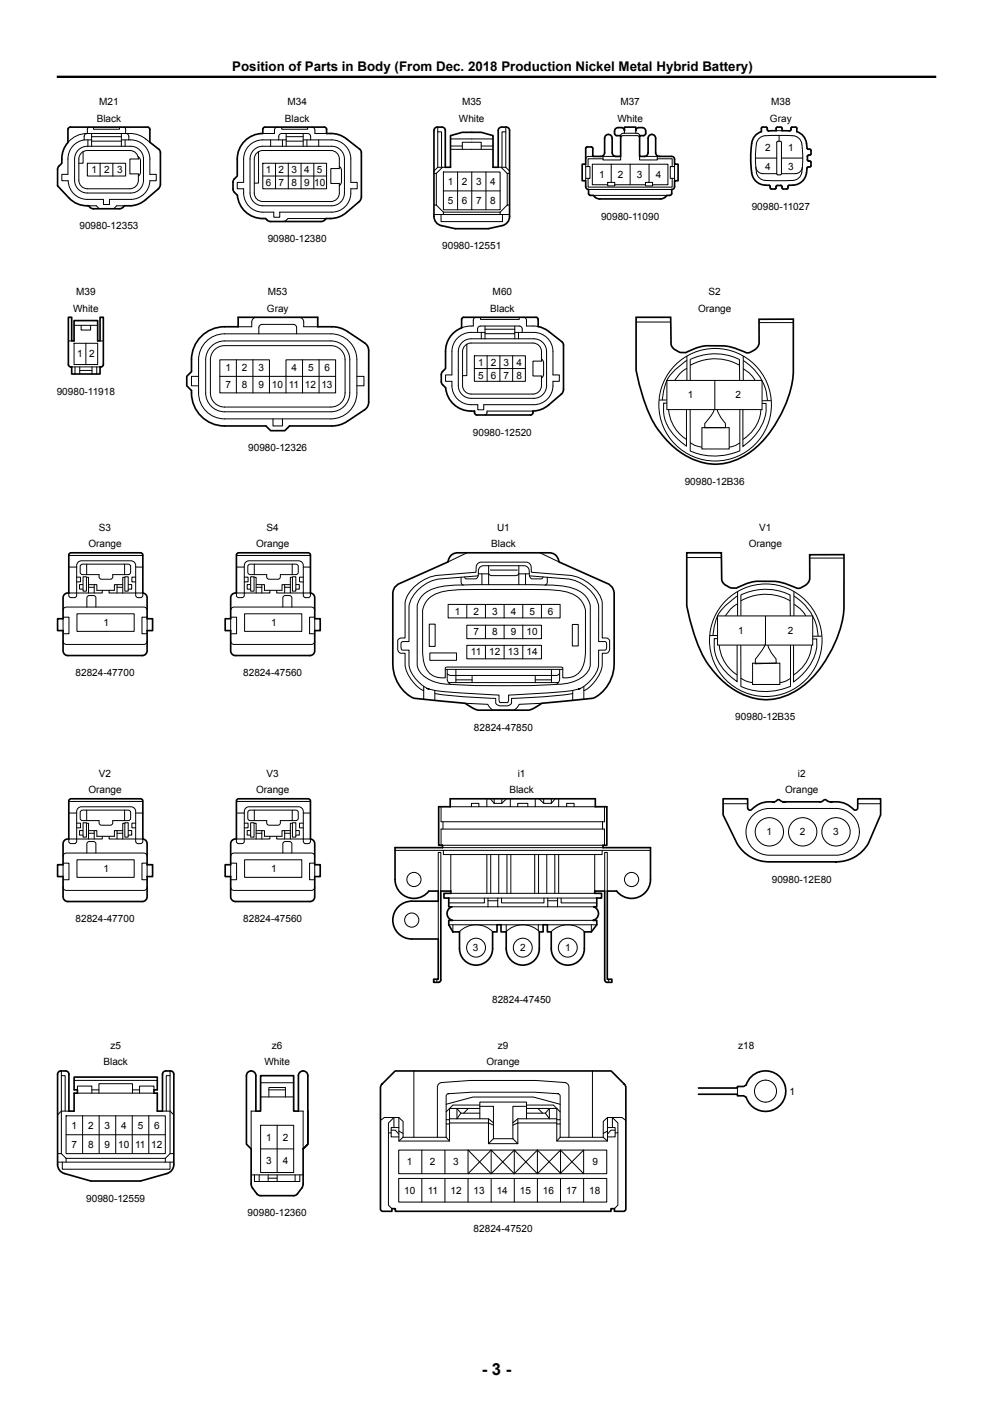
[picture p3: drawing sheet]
<svg xmlns="http://www.w3.org/2000/svg" width="210mm" height="297mm" viewBox="0 0 210 297" stroke-linecap="round" stroke-linejoin="round" font-family="sans-serif">
<g fill="none" stroke="#000" stroke-width=".21">
<path d="M16.4 31.9a2.69 2.69 0 0 1 2.1-1h9.1a2.7 2.7 0 0 1 2.7 2.7v4.5a2.7 2.7 0 0 1-2.7 2.7h-9.1a2.7 2.7 0 0 1-2.7-2.7v-4.5v-.6zM17.2 32.4l.8-.5 .5-.1h9a1.8 1.8 0 0 1 1.8 1.8h-1.8v3.2h1.8a2.61 2.61 0 0 1-.9 2.9l-.9 .2h-9a1.8 1.8 0 0 1-1.8-1.8v-4.5v-.4zM17.6 32.1v2.4h-.9M17.8 29.6a4.1 4.1 0 0 0-3.4 4v3.3h-1.3v1.3h1.3a4 4 0 0 0 4.1 4h3.4v1.1h1.2v-1.1h4.5a4 4 0 0 0 4.1-4h1.3v-1.3h-1.3v-3.3a4 4 0 0 0-4.1-4h-1.9M17.8 29.6h1.6M18.4 28.2a.63 .63 0 0 0-.6 .7v.7M18.4 28.2l9.7 .1 1.7 .4 1.9 1.4M18.5 28.2a5.2 5.2 0 0 0-4.1 1.9M18.5 34.5h8.1v2.7h-8.1zM18.6 29.6v1.3M18.9 26.9l-.4 .2v1.1M19.4 29.9h6.3"/>
<path d="M19.4 28.2v2.7M19.4 28.9h6.3M19.8 26.9v.4h5.5v-.4M21.2 34.5v2.7M23.9 34.5v2.7M25.7 28.2v2.7M26.1 26.9l.4 .2 .1 1.1a.63 .63 0 0 1 .6 .7v.7M26.5 29.6v1.3M29.2 33.1l.4 .5 .1 .4v2.6l-.4 .6M53.5 31.9a2.69 2.69 0 0 1 2.1-1h14.5a2.7 2.7 0 0 1 2.7 2.7v7.2a2.7 2.7 0 0 1-2.7 2.7h-14.5a2.7 2.7 0 0 1-2.7-2.7v-7.2v-.6zM54.3 32.4l.8-.5 .5-.1h14.4a1.8 1.8 0 0 1 1.8 1.8v2.1h-1.8v3.1h1.8a3.5 3.5 0 0 1-.6 3.3l-.8 .5h-.4h-14.4a1.8 1.8 0 0 1-1.8-1.8v-7.2v-.4zM54.7 32.1v6.6h-.9"/>
<path d="M55.6 34.5h13.5v5.4h-13.5zM55.6 37.2h13.5M57.2 29.6v1.3M58.3 34.5v5.4M58.7 26.9a.63 .63 0 0 0-.7 .6v.7h-2.4M58.9 29.6v-.7a.63 .63 0 0 1 .7-.7h5.5a.63 .63 0 0 1 .6 .7v.7M59.6 26.9v.4h5.5v-.4M59.7 29.6v1.3M60.5 29.6h-4.9a4 4 0 0 0-4.1 4v5h-1.3v1.3h1.3a4.2 4.2 0 0 0 4.1 5h2.3v1.1h1.3v-1.1h10.9a4.2 4.2 0 0 0 4.1-5h1.3v-1.3h-1.3v-5a4 4 0 0 0-4.1-4h-6M60.5 29.9h3.6M60.5 28.9h3.6M60.5 28.2v2.7"/>
<path d="M61 34.5v5.4M63.7 34.5v5.4M64.1 28.2v2.7M64.9 29.6v1.3M66 26.9a.63 .63 0 0 1 .6 .6v.7h2.5M66.4 34.5v5.4M67.4 29.6v1.3M71.8 35.2l.4 .6v2.6l-.1 .5-.3 .4M91.8 36.7h.5M92.3 36.7v6.7M92.6 27.9h.8v7.5M92.6 26.9v8.5"/>
<path d="M93.6 35.4l-1.3 1.3M93.8 36.4h12v8h-12zM94.2 35.4h-1.6l-.8 .8M95.3 29.4h9M95.3 31.6h9M95.3 30.9h2.5M96.8 36.4v8M97.8 31.6v-1.5h4v1.5M99.8 36.4v8M101.8 30.9h2.5M102.8 36.4v8M105.4 35.4h1.6l.8 .8"/>
<path d="M106 35.4l1.3 1.3M107 27.9h-.8v7.5M107 26.9v8.5M107.3 36.7h.5M107.3 36.7v6.7M123.9 35.2h.9v2.5h-.9M123.9 34.7v3.5M124.4 37.7v1.9h17.8v-1.9M125.4 33.1h-.9a.6 .6 0 0 0-.6 .6M127.1 33.1h3.2M127.5 33.6h-3.1v1.6M127.5 33.1v.7h3.8v-.7"/>
<path d="M128.5 39.1h-3.2v-4.4h16v4.4h-3.3M128.5 38.6h1.5v.7h-1.5zM129.3 34.7v3.9M130 39.1h6.5M131.3 28.7l.2-.4 .3-.1h3l.2 .1 .3 .4M132.1 27.6v.6M133.3 34.7v4.4M134.5 27.6v.6M135.3 29.2l-.1-.3-.4-.2h-3l-.5 .2v.3M135.3 33.1v.7h3.7v-.7M136.3 33.1h3.2M136.5 38.6h1.5v.7h-1.5z"/>
<path d="M137.3 34.7v3.9M139 33.6h3.2v1.6M142.7 35.2h-.9v2.5h.9M142.7 34.7v3.5M159.8 33.4h4.5M159.8 35.4a1.49 1.49 0 0 0 1.5 1.3h3M160.6 29.2a5 5 0 0 1 3.5-.6l2.8 .1a2.28 2.28 0 0 1 2.8 2.5 19.5 19.5 0 0 1-.2 5.7 2.24 2.24 0 0 1-2.6 1.3h-.7a20.4 20.4 0 0 1-5.2-.3 2.29 2.29 0 0 1-1.1-2.2 19.5 19.5 0 0 1 .2-5.7zM164.1 27.6h1.3M164.3 36.7v-6.6l.2-.2h.5l.3 .2v6.6M164.3 36.7l.2 .3h.5l.3-.3M164.8 28.6v1.3M165.3 33.4h4.5"/>
<path d="M169.7 35.4a1.49 1.49 0 0 1-1.5 1.3h-2.9M18.7 43.5h1.7l.6 .7M26.3 43.5h-1.6l-.7 .7M69 46.2h-8.1l-.6 .5-.4 .2M91.8 45.4h16M91.8 43.4h.5M92.3 43.4l1.5 1.5M93.3 45.4v1.5h13v-1.5M93.8 44.9h12M93.8 40.4h12M93.8 44.9v.5M105.8 44.9v.5"/>
<path d="M107.3 43.4h.5M107.3 43.4l-1.5 1.5M124.5 40.1h17.6M125.5 41.3h15.6M14.5 72.1h.7M15.2 77.6h6M15.7 72.6h5v4.5h-5zM15.7 68.8h5M15.9 77.6v1.5M16.9 77.6v1.5M16.9 78.4h2.6M17.2 68.8v1h2v-1"/>
<path d="M18.2 72.6v4.5M19.5 77.6v1.5M20.5 77.6v1.5M21.2 72.1h.7M42 79.6h-1.5v2h1.5M43.6 72.2a5.5 5.5 0 0 1 3.9-1.6h22.5a5.5 5.5 0 0 1 5.5 5.5v7a5.5 5.5 0 0 1-5.5 5.5h-22.5a5.5 5.5 0 0 1-5.5-5.5v-7a5.5 5.5 0 0 1 1.6-3.9zM44.7 73.3a4 4 0 0 1 2.8-1.2h22.5a4 4 0 0 1 4 4v7a4 4 0 0 1-4 4h-22.5a4 4 0 0 1-4-4v-7a4 4 0 0 1 1.2-2.8zM45.2 74.2a2.99 2.99 0 0 1 2.3-1.1h22.5a3 3 0 0 1 3 3v7a3 3 0 0 1-3 3h-22.5a3 3 0 0 1-3-3v-7l.1-.7zM46.5 76.1h10.5v3.5h3.5v-3.5h10.5v7h-24.5zM46.5 79.6h10.5M50 76.1v7M53.5 76.1v7"/>
<path d="M54.2 67.1a1 1 0 0 0-1 1v1h-2.8M54.7 70.6v-1.3a.7 .7 0 0 1 .7-.7h6.6a.7 .7 0 0 1 .7 .7v1.3M57 79.6v3.5M63.2 67.1a1 1 0 0 1 1 1v1h3M64 76.1v7M67.5 76.1v7M71 79.6h-10.5v3.5M75.5 79.6h1.5v2h-1.5M97.5 72.7a2.69 2.69 0 0 1 2.1-1h13.3a2.7 2.7 0 0 1 2.7 2.7v7.2a2.7 2.7 0 0 1-2.7 2.7h-13.3a2.7 2.7 0 0 1-2.7-2.7v-7.2l.1-.7zM98.3 73.1l.8-.5h.5h13.1a1.8 1.8 0 0 1 1.8 1.8v2h-1.8v3.1h1.8a3.5 3.5 0 0 1-.5 3.3l-.8 .5-.5 .1h-13.1a1.8 1.8 0 0 1-1.8-1.8v-7.2l.1-.5zM98.7 72.8v6.7h-.9M100.3 75.3h10.8v5.4h-10.8z"/>
<path d="M100.3 78h10.8M100.7 67.1a.63 .63 0 0 0-.6 .7v1.2h-1.3l-1.2 .4M101 70.3v-.7a.63 .63 0 0 1 .6-.6h8.2a.63 .63 0 0 1 .6 .6v.7M101.6 67.1v.5h8.2v-.5M101.8 70.3v1.4M102.6 70.3h-3a4 4 0 0 0-4 4.1v4.9h-1.4v1.4h1.4a4.2 4.2 0 0 0 4 4.9h1.4v1.1h1.3v-1.1h10.6a4.2 4.2 0 0 0 4-4.9h1.4v-1.4h-1.4v-4.9a4 4 0 0 0-4-4.1h-4M102.6 70.6h6.3M102.6 69v2.7M102.6 69.6h6.3M103 75.3v5.4M105.7 75.3v5.4M108.4 75.3v5.4"/>
<path d="M108.9 69v2.7M109.7 70.3v1.4M110.7 67.1a.63 .63 0 0 1 .6 .7v1.2l2.5 .1M114.5 75.9l.3 .4 .2 .5-.1 2.6-.4 .6M141.9 68.1h-7.4M145.3 76.2a14.3 14.3 0 0 0-4.3 4.3l-.5 1.7-.4 2.4M145.3 77.9a6.5 6.5 0 0 0-2.6 2.6M145.3 75.3v5.2M146 76a11.7 11.7 0 0 1 10.4 .1M146 77.3a10.5 10.5 0 0 1 10.4 0M146 76v4.4M156.4 76.1v4.4"/>
<path d="M157.2 78l.4 .3a6.1 6.1 0 0 1 2.1 2.2M157.2 76.3a10.5 10.5 0 0 1 5.1 8.5M157.2 75.3v5.2M167.8 68.2h-7.3M57.7 88.6v1.5h2v-1.5M112.7 87h-9.7a.6 .6 0 0 1-.5 .8M141 80.5h20.2v6.1h-20.2zM141 84.6h-1.6M141 85.3h-.7a8.7 8.7 0 0 0 3.8 8.3l1.1 .8v-7.8M141.4 86.6a8.2 8.2 0 0 0 3.8 6.4M146 86.6v8.8a12.7 12.7 0 0 0 10.5 0v-8.8M146 93.6l1.1 .7 1.3 .3"/>
<path d="M148.4 90.5h5.8v4.5h-5.8zM151 86.6l-.5 1.2-1.5 1.8v.9h4.4a1.85 1.85 0 0 0-.7-1.8l-1-2.1M151.2 80.5v6.1M156.5 93.7h-.1a4.1 4.1 0 0 1-2.2 .9M160.9 86.6a7.8 7.8 0 0 1-3.8 6.4M161.2 85.3h.8a10.2 10.2 0 0 1-4.4 8.8l-.5 .3v-7.8M163.1 84.8h-1.9M14.5 120h1.7M14.5 117.5h15.7M17 119.6l.5-.3h9.6l.5 .3v1.5v.2l-.5 .3h-3.3v.7l-.5 .2h-1.8l-.5-.2v-.7l-3.8-.1-.2-.4zM18.3 119.3v2.3M26.3 119.3v2.3"/>
<path d="M28.7 120h1.5M50 120h1.7M50 117.5h15.7M52.5 119.6l.4-.3h9.7l.4 .3 .1 1.5-.1 .2-.4 .3h-3.3l-.1 .7-.4 .2h-1.9l-.4-.2-.1-.7-3.7-.1-.3-.4zM53.8 119.3v2.3M61.8 119.3v2.3M64.1 120h1.6M98.8 116.9l-4 2M103.3 119.7v4M109.7 119.7v4M114.2 116.9l4 2M152.6 117.9h-7.4"/>
<path d="M178.5 118.1h-7.3M13.3 135.6a.7 .7 0 0 0 .7 .7h16.4a.7 .7 0 0 0 .7-.7M13.3 129.1a.7 .7 0 0 1 .7-.7h16.4a.7 .7 0 0 1 .7 .7M13.3 130.6h1.3v3.5h-1.3M13.3 130.9v2.5M16.2 122.1h.8v1h-.8M16.3 129.8h12.1v3.8h-12.1zM17.5 123.7h-.7v.9h.8M17.6 122h.7v3.1h-.7zM18.3 122.1h.4v3.3M18.4 128.4v-1.9l.2-.5h.3h.9l.4 .2 .1 2.2M18.7 123.7h1.8v1.2h3.7v-1.2h1.8"/>
<path d="M18.7 124.2h1.2M19.9 123.7v1.7M21.6 124.9v.5h-7.1l.1 .8 .4 .2h.7h.3l.2-.5v-6.3a1 1 0 0 1 1-1h10.5a1 1 0 0 1 1 1l.1 6.6a.99 .99 0 0 0 1.3 0l.1-.8h-7.1v-.5M24.8 123.7v1.7M24.8 124.2h1.2M26.4 122h.7v3.1h-.7zM26.4 122.1h-.4v3.3M27.2 123.7h.7v.9h-.8M28.7 122.1h-.8v1h.8M31.1 130.6h-1.1v3.5h1.1M31.1 130.9v2.5M48.8 135.6a.7 .7 0 0 0 .7 .7h16.4a.7 .7 0 0 0 .7-.7"/>
<path d="M48.8 129.1a.7 .7 0 0 1 .7-.7h16.4a.7 .7 0 0 1 .7 .7M48.8 130.6h1.2v3.5h-1.2M48.8 130.9v2.5M51.7 122.1h.8v1h-.8M51.7 129.8h12.1v3.8h-12.1zM52.9 123.7h-.6v.9h.7M53 122h.7v3.1h-.7zM53.7 122.1h.5v3.3M54.2 123.7h1.7v1.2h3.7v-1.2h1.8M54.2 124.2h1.2M55.4 123.7v1.7M57.1 124.9v.5h-7.1l.1 .8 .4 .2h.7h.2l.3-.5v-6.3a1 1 0 0 1 1-1h10.4a1 1 0 0 1 1 1v6.3l.3 .5h.2"/>
<path d="M58.5 124.9v.5h7.2l-.1 .8-.4 .2h-.6M59.8 128.4v-1.9l.3-.5h.2h.9l.5 .2v2.2M60.2 124.2h1.2M60.2 123.7v1.7M61.8 122h.8v3.1h-.8zM61.8 122.1h-.4v3.3M62.6 123.7h.7v.9h-.7M64.1 122.1h-.8v1h.8M66.6 130.6h-1.1v3.5h1.1M66.6 130.9v2.5M88.7 124.5a7.7 7.7 0 0 1 4.6-2.1l7.8-.6a1.94 1.94 0 0 1 .7-2.1h8a2.09 2.09 0 0 1 2 .5l.2 1.6 7.8 .6a7.7 7.7 0 0 1 6.8 5.9v7.4l1.5 .1 .2 .8v.6l-.3 .3h-1.4v1.2a6.7 6.7 0 0 1-4.2 7h.2a28.3 28.3 0 0 1-7.4 .9l-7.6 .4-.1 1.3-.2 .3h-1.5l-.2-.3-.1-1.3-4.5-.2a60.5 60.5 0 0 1-10.3-1.1h-.2h.2a7.1 7.1 0 0 1-4.2-5.2v-3h-1.4l-.3-.3v-.8l.2-.6 1.5-.1v-7.4a6.2 6.2 0 0 1 2.2-3.8zM89.7 125.6a12.8 12.8 0 0 1 8-1.8h17.7a12.8 12.8 0 0 1 8 1.8 4 4 0 0 1 1.4 3.5v10a4.1 4.1 0 0 1-2.7 4.8 12.1 12.1 0 0 1-5 .9l-5 .2a144.4 144.4 0 0 1-19.2-.5 5.9 5.9 0 0 1-4.6-3.3l-.1-12.1a4 4 0 0 1 1.5-3.5z"/>
<path d="M90.7 126.6a8.9 8.9 0 0 1 5.6-1.8l15.6-.1a36.3 36.3 0 0 1 8.2 .6 4.7 4.7 0 0 1 3.7 4.8v4.2a26.6 26.6 0 0 1-.3 6.1 3.8 3.8 0 0 1-4.5 3v-2.1a.7 .7 0 0 0-.9-.2h-15a62.1 62.1 0 0 0-8.9 .1v2.2a4 4 0 0 1-4.7-3.7l-.1-2.3v-7.3a4.4 4.4 0 0 1 1.3-3.5zM90.8 132h1.2v4.7h-1.2zM90.9 138.1h5.6v1.6h-5.6zM94.8 127.9h23.7v2.8h-23.7zM97.5 122.1v1.2l.2 .4h.3M98.7 132.3h15.8v2.8h-15.8zM98.7 136.5h15.8v2.9h-15.8zM98.7 127.9v2.8M101.1 121.8v.1a.66 .66 0 0 1-.8 .6h-.9a.8 .8 0 0 1-1.1-.5M101.1 121.4h2.2a.95 .95 0 0 0 1.1 .4h3.6a1.9 1.9 0 0 0 1.7-.4h2.2M101.9 121.4v2.3M102.7 127.9v2.8"/>
<path d="M102.7 132.3v2.8M102.7 136.5v2.9M103.7 120.6h5.7M106.6 127.9v2.8M106.6 132.3v2.8M106.6 136.5v2.9M110.6 127.9v2.8M110.6 132.3v2.8M110.6 136.5v2.9M111.1 121.4v2.3M112 121.8v.1a.66 .66 0 0 0 .8 .6h.9a.8 .8 0 0 0 1.1-.5M114.5 127.9v2.8"/>
<path d="M115.7 122.1v1.2l-.2 .4-.2 .1M121 132.1h1.3v4.5h-1.3zM151.7 130.3h20.2v6.2h-20.2zM151.7 134.4h-1.6M151.7 135.1h-.6a8.7 8.7 0 0 0 3.7 8.3l1.1 .8v-7.7M152.1 136.5a8.2 8.2 0 0 0 3.8 6.3M156 126a14.3 14.3 0 0 0-4.3 4.3l-.5 1.7-.4 2.4M156 127.8a6.5 6.5 0 0 0-2.6 2.5M156 125.1v5.2M156.7 136.5v8.7a12.7 12.7 0 0 0 10.5 0v-8.7M156.7 127.1a10.5 10.5 0 0 1 10.4 0M161.9 136.1l-.5 1-.8 1.3a2.2 2.2 0 0 0-.9 2l4.5-.1a1.85 1.85 0 0 0-.8-1.8l-1-2"/>
<path d="M161.9 130.3v6.2M167.1 125.9v4.4M167.1 125.9a11.6 11.6 0 0 0-10.4 0v4.3M167.9 127.8l.4 .3a6.1 6.1 0 0 1 2.1 2.2M167.9 126.1a10.5 10.5 0 0 1 5.1 8.5M167.9 125.1v5.2M171.6 136.5a7.8 7.8 0 0 1-3.8 6.3M171.9 135.2h.8a10.2 10.2 0 0 1-4.4 8.7l-.5 .3v-7.7M173.8 134.6h-1.9M89.6 145.2v2.7M92 146.7l5.8 .7 7 .3v.3a1.01 1.01 0 0 0 .2 1 1.01 1.01 0 0 0 1 .3h1.3a.97 .97 0 0 0 .9-1.3v-.3l7.1-.3 5.8-.7M92 146.1v2.1"/>
<path d="M94.2 141.6h24.8M94.6 142.5l.1 .1a2.53 2.53 0 0 0 1.8 .3h19.9a2.35 2.35 0 0 0 2-.4M94.6 141.6v1.1a1.81 1.81 0 0 0 .6 2M94.8 144.4h23.3M96.4 141.6v2.8M96.4 143.8h3.4M98.4 148.8l4.8 .2 1 1.2h4.5l1.1-1.2 4.8-.2M99.8 142.9v1.5M113.2 142.9v1.5M113.2 143.8h3.4M116.6 141.6v2.8M118.4 141.6v1.1a1.81 1.81 0 0 1-.7 2"/>
<path d="M121.1 146.1v2.1M123.5 146.1a7.5 7.5 0 0 0 3.9-7.9h.1a1.05 1.05 0 0 0 1.1-.2 1.05 1.05 0 0 0 .3-1.1v-.5a1.09 1.09 0 0 0-.5-1.4h-1v-7.5a8 8 0 0 0-6.2-5.7l-8.8-.7a1.94 1.94 0 0 0-.7-2.1l-8.9-.1a2.03 2.03 0 0 0-1.9 .5l-.2 1.7-7.9 .6a8.6 8.6 0 0 0-7 5l-.1 .8v7.5h-.2a1.06 1.06 0 0 0-1.2 .2 1.06 1.06 0 0 0-.2 1.2v.5a1.05 1.05 0 0 0 .3 1.1 1.05 1.05 0 0 0 1.1 .2h.2a7.7 7.7 0 0 0 1.8 6.3 4.6 4.6 0 0 0 2.1 1.6M123.5 145.2v2.7M156.7 143.4l1.1 .7 1.4 .3M159.2 140.3h5.7v4.5h-5.7zM167.2 143.5l-.1 .1a4.1 4.1 0 0 1-2.2 .8M14.5 172h1.7M14.5 169.5h15.7M16.2 174.1h.8v1h-.8M17 171.6l.5-.2h9.6l.5 .2v1.5v.2l-.5 .3h-3.3v.7l-.5 .3h-1.8l-.5-.3v-.7l-3.8-.1-.2-.4zM17.5 175.7h-.7v1h.8M17.6 174h.7v3.1h-.7z"/>
<path d="M18.3 174.2h.4v3.3M18.3 171.4v2.2M18.7 175.7h1.8v1.2h3.7v-1.2h1.8M18.7 176.3h1.2M19.9 175.7v1.8M21.6 176.9v.6h-7.1l.1 .7 .4 .3h.7l.3-.1 .2-.4v-6.3a1 1 0 0 1 1-1h10.5a1 1 0 0 1 1 1l.1 6.5a.99 .99 0 0 0 1.3 0l.1-.7h-7.1v-.6M24.8 175.7v1.8M24.8 176.3h1.2M26.3 171.4v2.2M26.4 174h.7v3.1h-.7zM26.4 174.2h-.4v3.3M27.2 175.7h.7v1h-.8"/>
<path d="M28.7 174.1h-.8v1h.8M28.7 172h1.5M50 172h1.7M50 169.5h15.7M51.7 174.1h.8v1h-.8M52.5 171.6l.4-.2h9.7l.4 .2 .1 1.5-.1 .2-.4 .3h-3.3l-.1 .7-.4 .3h-1.9l-.4-.3-.1-.7-3.7-.1-.3-.4zM52.9 175.7h-.6v1h.7M53 174h.7v3.1h-.7zM53.7 174.2h.5v3.3M53.8 171.4v2.2M54.2 175.7h1.7v1.2h3.7v-1.2h1.8M54.2 176.3h1.2"/>
<path d="M55.4 175.7v1.8M57.1 176.9v.6h-7.1l.1 .7 .4 .3h.7l.2-.1 .3-.4v-6.3a1 1 0 0 1 1-1h10.4a1 1 0 0 1 1 1v6.3l.3 .4 .2 .1M58.5 176.9v.6h7.2l-.1 .7-.4 .3h-.6M60.2 175.7v1.8M60.2 176.3h1.2M61.8 171.4v2.2M61.8 174h.8v3.1h-.8zM61.8 174.2h-.4v3.3M62.6 175.7h.7v1h-.7M64.1 174.1h-.8v1h.8M64.1 172h1.6M83.5 179.9h54.1"/>
<path d="M93.3 178.8v-3.4h34.5v3.4M93.3 170.7v3.1h34.5v-3.1M93.6 179.3h33.9M93.6 178.8h33.9M93.7 173.8v1.6M93.8 179.9v.9h33.5v-.9M95.2 170.7h30.7M99.7 170.7v-.8h1.6v.8M103 169v1.7M103.7 169l.8 .9M104.5 169v.9h1.6v-.9M107.1 169l-1 .9"/>
<path d="M107.9 169v1.7M111.6 170.7v-.8h-2.1v.8M113.2 169v1.7M114 169l1 .9M115 169v.9h1.6v-.9M117.4 169l-.8 .9M118.2 169v1.7M121.4 170.7v-.8h-1.6v.8M127.4 173.8v1.6M152.9 170h5.2M158.9 172.8a4.9 4.9 0 0 1 3.8-1.8h14.1a4.9 4.9 0 0 1 4.9 5 4.9 4.9 0 0 1-4.9 4.9h-14.1a4.9 4.9 0 0 1-4.5-2.8 4.9 4.9 0 0 1 .7-5.3zM181.4 170h4.8"/>
<path d="M13.3 187.6v.1a.7 .7 0 0 0 .7 .7h16.4a.7 .7 0 0 0 .7-.7M13.3 181.2a.7 .7 0 0 1 .7-.7h16.4a.7 .7 0 0 1 .7 .7M13.3 182.6h1.3v3.5h-1.3M13.3 182.9v2.5M16.3 181.9h12.1v3.7h-12.1zM18.4 180.5v-2l.2-.4 .3-.1h.9l.4 .3 .1 2.2M31.1 182.6h-1.1v3.5h1.1M31.1 182.9v2.5M48.8 187.6v.1a.7 .7 0 0 0 .7 .7h16.4a.7 .7 0 0 0 .7-.7M48.8 181.2a.7 .7 0 0 1 .7-.7h16.4a.7 .7 0 0 1 .7 .7M48.8 182.6h1.2v3.5h-1.2M48.8 182.9v2.5"/>
<path d="M51.7 181.9h12.1v3.7h-12.1zM59.8 180.5v-2l.3-.4 .2-.1h.9l.5 .3v2.2M66.6 182.6h-1.1v3.5h1.1M66.6 182.9v2.5M92.7 190.6v8M93.2 188.5v-8.2h-.5v8.2M94.9 190h31.3M94.9 195.6h10.2M95.3 189h30.5M95.3 180.8v7.7M95.5 191.8h30.1M95.7 194.7h29.7"/>
<path d="M95.8 195.6v1.5M102.4 190v1h-7.5M103 180.8v8.2M103.2 190v1.8M103.2 190.5h2.1M103.8 180.8v8.2M104.3 197.1a5 5 0 0 0-7.2 0M105.3 190v1.8M105.5 180.8v8.2M106 195.6h8.9M106.1 190v1h8.9v-1M107.1 195.6v1.5"/>
<path d="M107.2 180.8v8.2M108 180.8v8.2M113.1 180.8v8.2M113.8 195.6v1.3M113.9 180.8v8.2M114.1 197.1a5 5 0 0 0-7.1 0M115.6 180.8v8.2M115.8 195.6h10.4M115.8 190.5h2.1M115.8 190v1.8M117.3 180.8v8.2M117.9 190v1.8"/>
<path d="M118.1 180.8v8.2M118.7 190v1h7.5M123.7 197.1a5 5 0 0 0-7.2 0M125.1 195.6v1.5M125.8 180.8v7.7M127.9 188.5v-8.2h.5v8.2M92.4 207.1v.7M128.7 207.1v.7M13 227.5h.8v7.5M13 226.5v17.5l1 1M14 236h21v8h-21zM14.6 235h-1.6l-.8 .8"/>
<path d="M15.7 228.5h17.6M16.4 230.5v-.8h3v1.5M16.4 231.2h16.2M17.5 236v8M19.4 230.5h1.5M20.9 231.2v-2h7.1v2M21 236v8M24.5 236v8M28 236v8M28 230.5h1.5M31.5 236v8M32.6 230.5v-.8h-3.1v1.5"/>
<path d="M34.4 235h1.6l.8 .8M36 227.5h-.8v7.5M36 226.5v17.5l-1 1M54.1 235h-1v8M55.1 238h7v10h-7zM55.1 232h7M55.1 229h7M56.9 232v-2h3.5v2M56.9 230.5h3.5M58.6 238v10M63.1 235h1v8M80.5 237l.8-.6h3l.9 .8v3.4"/>
<path d="M82.1 239.6h.6M82.7 239.1h.9l.7 .8M83.3 238.5v-2.1l-1.2 1.2v17.3l.8 .8M84.3 238.5h-1.6v2h1.6M84.3 239.3l.9 .5M87.5 226.5v14.1M94.4 233.6l5.6-1.5h12.8l5.7 1.5M94.4 236.9h.7M94.4 237.8h.7M95.1 236.7h8.2l1.1 .8M95.1 237.5h8.2l1.1 .5M96.6 234.5l.9 1-.9 1.2z"/>
<path d="M97.5 235.5h4M99 234.5l-.9 1M101.5 233.8h-5.7l-1.4 1.4M101.5 234.5h-6.4v6.9h-10.8v-5M101.5 234h2.9v6.9M101.5 236.7v-3.6h9.8v3.6M103.3 236.7v5.2h6.2v-5.2M111.3 233.8h5.7l1.5 1.4M111.3 234.5h6.4v6.9h10.8v-5M111.3 234h-2.8v6.9M111.3 235.5h4M113.8 234.5l1 1"/>
<path d="M116.2 234.5v2.2l-.9-1.2zM117.7 237.5h-8.2l-1 .5M117.7 236.9h.8M117.7 237.8h.8M117.7 236.7h-8.2l-1 .8M125.3 226.5v14.1M128.5 238.5h1.6v2h-1.6M128.5 239.3l-.9 .5M129.5 238.5v-2.1l1.2 1.2v17.3l-.8 .8M130.1 239.1h-.9l-.7 .8M130.1 239.6h.6M132.4 237l-.9-.6h-3l-.9 .8v3.4"/>
<path d="M156 230.2v1.3M12.2 245.8h24.6M12.2 244h.8M13.2 245.8v1.5h22.8v-1.5M14 240h21M14 245h21M14 245v.8M35 245v.8M36 244h.8M53.1 248.5h11M53.8 248.5v1.4h9.6v-1.4M54.8 248.5v1.4"/>
<path d="M55.1 243h7M56.7 248.5v1.4M56.7 249.2h1.9M58.6 248.5v1.4M62.4 248.5v1.4M84.3 243.3h44v5h-44zM84.3 249.3h44v5h-44zM85.2 240.6l-.9 .8M85.2 240.6h9.2M89.2 243.3v5M89.2 249.3v5M92.5 240.6v-10.6a1 1 0 0 1 1-1h-.1l6-.4h14l6.1 .4h-.2a1 1 0 0 1 1 1v10.6"/>
<path d="M94.1 243.3v5M94.1 249.3v5M94.4 240.6v-9l.4-.2 4.9-.4h13.4l5.1 .4 .3 .5v8.7M94.4 240.6l.7 .8M99 249.3v5M103.9 243.3l-4.9 5v-5l4.9 5M103.9 243.3v5M103.9 249.3v5M103.9 243.3l4.9 5M104.4 240.9l-1.1 1M104.4 240.9h4.1M108.5 240.9l1 1"/>
<path d="M108.8 243.3v5M108.8 249.3v5M108.8 243.3l-4.9 5M108.8 243.3l4.8 5M113.6 243.3l4.9 4.9 4.9-4.9v5l-4.9-5M113.6 243.3v5M113.6 249.3v5M113.6 243.3l-4.8 5M118.5 240.6l-.8 .8M118.5 240.6h9.1M118.5 243.3v5M118.5 249.3v5"/>
<path d="M118.5 243.3l-4.9 5M123.4 249.3v5M127.6 240.6l.9 .8"/>
<circle cx="151.2" cy="85.6" r="11.9"/>
<circle cx="161.9" cy="135.4" r="11.9"/>
<circle cx="162.7" cy="176" r="3"/>
<circle cx="169.8" cy="176" r="3"/>
<circle cx="176.8" cy="176" r="3"/>
<circle cx="87.1" cy="194.6" r="1.5"/>
<circle cx="87.5" cy="186" r="1.5"/>
<circle cx="133.6" cy="186" r="1.5"/>
<circle cx="100.7" cy="200.5" r="2"/>
<circle cx="110.6" cy="200.5" r="2"/>
<circle cx="120.1" cy="200.5" r="2"/>
<circle cx="161.9" cy="230.8" r="2.33"/>
</g>
<g fill="none" stroke="#000" stroke-width=".35">
<path d="M14.6 27l16.6-.1 .4 .2 .1 3 1.9 1.5 .3 .4v7.3l-.4 .7-3.2 2.6-1 .6a6.1 6.1 0 0 1-3 .3l-.5 .5-.5 .2h-5.5l-.5-.2a1.16 1.16 0 0 0-1.5-.5l-1.7-.5-1-.6-2.9-3.1v-3.5a1.61 1.61 0 0 1 .9-1.3l.1-2.1 .4-1.2 .8-1.1v-2.7zM51.8 29.8a5.4 5.4 0 0 1 3.8-1.6v-1.1l.4-.2h12.6l.4 .2 .1 1.1 1.5 .1 1.7 .4 3.8 2.9 .3 .7v9.6l-.5 .8-3.1 2.6-1.7 .8-2.1 .1-.6 .5-.5 .2h-10.7l-.5-.2-.5-.5a5.5 5.5 0 0 1-6-4.9 1.61 1.61 0 0 1-.9-1.3v-1.5a1.61 1.61 0 0 1 .9-1.3v-3.6a5.4 5.4 0 0 1 1.6-3.8zM92 27.1a1.97 1.97 0 0 1 2 0l.2 .5v7.8h1.1v-6.7l2.5-.7h4l2.5 .7v6.7h1.1v-7.8a.7 .7 0 0 1 .7-.7h1a.7 .7 0 0 1 .7 .7v18.2a1.98 1.98 0 0 1-1.6 1.9l-2.9 .7h-7l-3-.7a1.98 1.98 0 0 1-1.5-1.9v-18.2zM123.9 31.2l.3-.1h.9l.2 .1 .1 1.9h1.7a.8 .8 0 0 0 .8-.8v-3.1a.8 .8 0 0 1 .8-.8 .8 .8 0 0 1 .8 .8v3.1a.8 .8 0 0 0 .8 .8h1v-4.4h-.8a.9 .9 0 0 1-.5-1 .9 .9 0 0 1 .7-.7h.7a.65 .65 0 0 1 .7 .6v-.7h2.4v.7a.65 .65 0 0 1 .6-.6h.7a.9 .9 0 0 1 .8 .7 .9 .9 0 0 1-.5 1h-.8v4.4h1a.8 .8 0 0 0 .8-.8v-3.1a.8 .8 0 0 1 .8-.8 .8 .8 0 0 1 .8 .8v3.1a.8 .8 0 0 0 .8 .8h2.6a.6 .6 0 0 1 .6 .6v1h.7v3.5h-.7v1.3a.6 .6 0 0 1-.6 .6v.8l-.2 .4a1.16 1.16 0 0 0-1.4 .5l-.8 .3h-12.9l-.8-.3a1.16 1.16 0 0 0-1.3-.5l-.2-.4v-.8a.6 .6 0 0 1-.6-.6v-1.3h-.8v-3.5h.8zM162.5 27.7l-.2-.1-.1-.6-.9-.1-.3 .2v.8a3.1 3.1 0 0 0-2.1 3.2 20.4 20.4 0 0 0 .2 6.1 3.7 3.7 0 0 0 3.7 2.1l.2 .6 .1 .1 1-.1v-.4M162.5 27.7h.1M164.1 39.5h.1M165.1 39.2h-.2a.56 .56 0 0 0-.8 .3M165.1 39.2h.1M167.3 27.4l-.3 .3-1.6-.1-.1-.6-.9-.1-.3 .2v.5l-1.6 .1M167.3 27.4v-.4l1-.1 .2 .2v.8a3.4 3.4 0 0 1 2.2 3.4v.2l.7 .1 .1 .2-.1 .9-.6 .2v.2M167.3 27.4h.1"/>
<path d="M170.8 33.1v.2a.56 .56 0 0 0 .2 .8M170.8 33.1h.1M171 34.1h.1M171 34.1h.4l.1 1-.2 .2-.6 .1a6.8 6.8 0 0 1-.9 2.8 5.1 5.1 0 0 1-3.1 1.1l-.1 .6-1 .1-.1-.1-.2-.6-.2-.1M14.5 67.1h.7v5h.5v-4.3h5v4.3h.5v-5h.7v10a.55 .55 0 0 1-.7 .5v1.5h-6v-1.5a.55 .55 0 0 1-.7-.5zM42.2 71.5a7 7 0 0 1 5.3-2.4h2.9v-2h16.8v2h3.6l1.6 .5 5 3.2 .4 .6 .2 .8v10.8l-.2 .8-.7 .9-4.1 2.7-1.1 .5-1.1 .2h-9.6l-1 1h-3l-1-1h-8.7a7 7 0 0 1-7-7.5l-1-1v-2l1-1a9.6 9.6 0 0 1 1.1-6.3zM134.5 67.1h7.3l.1 4.2a2.59 2.59 0 0 0 1 2.8 2.67 2.67 0 0 0 3.3-.1 13.7 13.7 0 0 1 6-.8 13.1 13.1 0 0 1 5.6 1.4h.7a2.56 2.56 0 0 0 2-2.9v-4.2h7.3v11.2a23.9 23.9 0 0 1-8.9 16.8 12.1 12.1 0 0 1-15.2 0 21.2 21.2 0 0 1-7.9-12.2l-1.3-5zM94.2 82a5.5 5.5 0 0 0 6.1 5 .6 .6 0 0 0 .5 .8h11.4a.6 .6 0 0 0 .5-.8l1.8-.4 1-.6 3.2-2.6 .3-.5 .2-.5v-9.4l-.2-.5-3.4-2.7-1.8-.7v-1.5v-.3l-.4-.2h-15.3l-.4 .2-.1 .3v1.8a5.3 5.3 0 0 0-3.4 5v3.6a1.61 1.61 0 0 0-.9 1.2v1.5a1.61 1.61 0 0 0 .9 1.3M14.6 117.2l.4-.3 15 .1 .2 .4v8a1 1 0 0 1 .9 1v4.5h1.2v2.5h-1.2v4.3a1 1 0 0 1-1 1h-15.8a1 1 0 0 1-1-1v-4.3h-1.1v-2.5h1.1v-4.5a1.03 1.03 0 0 1 1.2-1zM50.1 117.2l.4-.3 14.9 .1 .3 .4v8a1 1 0 0 1 .9 1v4.5h1.1v2.5h-1.1v4.3a1 1 0 0 1-1 1h-15.8a1 1 0 0 1-1-1v-4.3h-1.2v-2.5h1.2v-4.5a1.03 1.03 0 0 1 1.2-1zM145.2 116.9h7.3l.1 4.2a2.59 2.59 0 0 0 1 2.8 2.67 2.67 0 0 0 3.3-.1 13.7 13.7 0 0 1 6.1-.8 13.1 13.1 0 0 1 5.6 1.5l.6-.1a2.56 2.56 0 0 0 2-2.9v-4.1l7.3-.1v11.2a23.9 23.9 0 0 1-8.9 16.8 12.1 12.1 0 0 1-15.2 0 21.2 21.2 0 0 1-7.9-12.2l-1.3-5zM83.7 123.9l.6-.4 10.5-4.6v-.2a2.07 2.07 0 0 1 2.4-1.8h17.7a4 4 0 0 1 2.6 .5l.4 .5 .3 1 10.5 4.6a2.47 2.47 0 0 1 1.2 2.7v11.1a15.7 15.7 0 0 1-.9 6.7 6.1 6.1 0 0 1-4.1 3.8l-9.3 .9a2.43 2.43 0 0 0-2.1 .8 3.8 3.8 0 0 1-2.9 .7h-8.2a5.5 5.5 0 0 1-4-1.4l-9.4-.9a5.2 5.2 0 0 1-4.6-2.9 9.3 9.3 0 0 1-1.3-6.2v-11.8a4.4 4.4 0 0 1 .6-3.1z"/>
<path d="M14.6 169.2l.4-.2h15l.2 .4v8.1a1 1 0 0 1 .9 1v4.4h1.2v2.5h-1.2v4.3a1 1 0 0 1-1 1h-15.8a1 1 0 0 1-1-1v-4.3h-1.1v-2.5h1.1v-4.4a1.03 1.03 0 0 1 1.2-1zM50.1 169.2l.4-.2h14.9l.3 .4v8.1a1 1 0 0 1 .9 1v4.4h1.1v2.5h-1.1v4.3a1 1 0 0 1-1 1h-15.8a1 1 0 0 1-1-1v-4.3h-1.2v-2.5h1.2v-4.4a1.03 1.03 0 0 1 1.2-1zM83.5 179.3h10.1v-.5h-.8v-8.1h2.4v-1.7h30.7v1.7h2.4v8.1h-.8v.5h10.1v6.7a4 4 0 0 1-2.7 3.8 4 4 0 0 1-4.5-1.3h-2v18.6h1v.7l-1.3-.1-.2-.4v-18.8h-2.1v.5h1.4v1h-1v1.8h-.6a1.5 1.5 0 0 1 1 1.5 1.5 1.5 0 0 1-1.2 1.4h.8v.9l-1.1 1.5h-1.5v3.6a3.5 3.5 0 0 1-3.5 3.5 3.5 3.5 0 0 1-3.5-3.5v-3.6h-.8v-1.5h-.9v1.5h-.8v3.6a3.5 3.5 0 0 1-3.5 3.5 3.5 3.5 0 0 1-3.5-3.5v-3.6h-1.1v-1.5h-.9v1.5h-.9v3.6a3.5 3.5 0 0 1-3.5 3.5 3.5 3.5 0 0 1-3.5-3.5v-3.6h-1.4l-.9-1.5v-.9h.8a1.5 1.5 0 0 1-1.2-1.4 1.5 1.5 0 0 1 1-1.5h-.6v-1.8h-1v-1h1.4v-.5h-2.1v18.8l-.2 .4-1.3 .1v-.7h1v-8.5h-5.6a4 4 0 0 1-4-4 4 4 0 0 1 4-4h5.6v-2.1h-2a4 4 0 0 1-4.5 1.3 4 4 0 0 1-2.7-3.8zM152.9 169h5.2v1.9a.5 .5 0 0 0 .3 .4 .5 .5 0 0 0 .6-.1 5.4 5.4 0 0 1 4.7-1.6h-.2h.4l.6-.4 .9 .4h.7h-.5h8l.8-.4 .9 .4h.6h-.2a5.8 5.8 0 0 1 5.1 1.8 .5 .5 0 0 0 .6-.5v-1.9h4.8v3.4l-2.6 6.1a7.8 7.8 0 0 1-6.8 3.8h-14.1a7.8 7.8 0 0 1-6.8-3.8l-3-6.1zM173.3 169.6h.3M12.4 226.8a1.97 1.97 0 0 1 2 0l.2 .4v7.8h1.1v-3.8h.7v-.7h-.7v-2.7h17.6v2.7h-.7v.7h.7v3.8h1.1v-7.8a.7 .7 0 0 1 .7-.7h1a.7 .7 0 0 1 .7 .7v19.1a1.97 1.97 0 0 1-1.5 1.9l-5.6 1.6h-10.5l-5.6-1.6a1.97 1.97 0 0 1-1.4-1.9v-19.1zM52.4 226.8a1 1 0 0 1 1.1-.2 1 1 0 0 1 .6 .9v7.5h1v-7.5h7v7.5h1v-7.5a1 1 0 0 1 1-1 1 1 0 0 1 1 1v14.5l-1 1v7.4a2.99 2.99 0 0 1-1.2 2.1l-.8 .4h-7.3a3.8 3.8 0 0 1-1.6-1.8l-.1-.7v-7.4l-1-1v-14.5zM65.1 235v7l-1 1M83.6 226.5h45.7l2.7 2.8 .4 .8-.1 25.9-.4 .2h-2v-.5h-.7v.5h-45.6v-.5h-.7v.5h-2.2l-.2-.5v-25.6l.3-.8zM147.7 230.2h8.3v-.4h1.3l.5-.3a4.3 4.3 0 0 1 6.6-2.2 4.3 4.3 0 0 1 0 7 4.3 4.3 0 0 1-6.6-2.2l-.5-.3h-1.3v-.3h-8.3"/>
</g>
<path d="M12 16.2h186" fill="none" stroke="#000" stroke-width=".5"/>
<text font-size="3.5" x="101.9" y="290.9">- 3 -</text>
<text font-size="2.8" x="49.1" y="15.1">Position of Parts in Body (From Dec. 2018 Production Nickel Metal Hybrid Battery)</text>
<g font-size="2.1">
<text x="21" y="22.2">M21</text>
<text x="60.8" y="22.2">M34</text>
<text x="97.7" y="22.2">M35</text>
<text x="131.2" y="22.2">M37</text>
<text x="163.1" y="22.2">M38</text>
<text x="20.5" y="25.7">Black</text>
<text x="60.3" y="25.7">Black</text>
<text x="97.1" y="25.7">White</text>
<text x="130.6" y="25.7">White</text>
<text x="162.8" y="25.7">Gray</text>
<text x="161.8" y="31.9">2</text>
<text x="161.8" y="35.9">4</text>
<text x="166.7" y="31.9">1</text>
<text x="166.7" y="35.9">3</text>
<text x="19.4" y="36.7">1</text>
<text x="22.1" y="36.7">2</text>
<text x="24.8" y="36.7">3</text>
<text x="56.2" y="36.7">1</text>
<text x="56.2" y="39.4">6</text>
<text x="58.9" y="36.7">2</text>
<text x="58.9" y="39.4">7</text>
<text x="61.6" y="36.7">3</text>
<text x="61.6" y="39.4">8</text>
<text x="64.3" y="36.7">4</text>
<text x="64.3" y="39.4">9</text>
<text x="66.4" y="39.4">10</text>
<text x="67" y="36.7">5</text>
<text x="94.7" y="39.1">1</text>
<text x="97.7" y="39.1">2</text>
<text x="100.7" y="39.1">3</text>
<text x="103.7" y="39.1">4</text>
<text x="126.7" y="37.7">1</text>
<text x="130.7" y="37.7">2</text>
<text x="134.7" y="37.7">3</text>
<text x="138.7" y="37.7">4</text>
<text x="94.7" y="43.1">5</text>
<text x="97.7" y="43.1">6</text>
<text x="100.7" y="43.1">7</text>
<text x="103.7" y="43.1">8</text>
<text x="127.1" y="46.5">90980-11090</text>
<text x="159" y="44.4">90980-11027</text>
<text x="16.8" y="48.5">90980-12353</text>
<text x="56.6" y="51.2">90980-12380</text>
<text x="93.5" y="52.8">90980-12551</text>
<text x="15.5" y="66">White</text>
<text x="16.1" y="62.4">M39</text>
<text x="56.4" y="66">Gray</text>
<text x="56.7" y="62.4">M53</text>
<text x="103.7" y="66">Black</text>
<text x="104.2" y="62.4">M60</text>
<text x="147.6" y="66">Orange</text>
<text x="149.9" y="62.4">S2</text>
<text x="16.3" y="75.6">1</text>
<text x="18.9" y="75.6">2</text>
<text x="101.1" y="77.4">1</text>
<text x="103.8" y="77.4">2</text>
<text x="106.5" y="77.4">3</text>
<text x="109.2" y="77.4">4</text>
<text x="12" y="83.5">90980-11918</text>
<text x="47.7" y="82.1">7</text>
<text x="47.7" y="78.6">1</text>
<text x="51.2" y="78.6">2</text>
<text x="51.2" y="82.1">8</text>
<text x="54.7" y="78.6">3</text>
<text x="54.7" y="82.1">9</text>
<text x="57.5" y="82.1">10</text>
<text x="61.1" y="82.1">11</text>
<text x="61.6" y="78.6">4</text>
<text x="64.5" y="82.1">12</text>
<text x="65.1" y="78.6">5</text>
<text x="68" y="82.1">13</text>
<text x="68.6" y="78.6">6</text>
<text x="101.1" y="80.1">5</text>
<text x="103.8" y="80.1">6</text>
<text x="106.5" y="80.1">7</text>
<text x="109.2" y="80.1">8</text>
<text x="145.4" y="84.3">1</text>
<text x="155.6" y="84.3">2</text>
<text x="52.5" y="95.5">90980-12326</text>
<text x="100" y="92.2">90980-12520</text>
<text x="144.8" y="102.6">90980-12B36</text>
<text x="20.9" y="112.2">S3</text>
<text x="56.4" y="112.2">S4</text>
<text x="105.1" y="112.2">U1</text>
<text x="160.6" y="112.2">V1</text>
<text x="18.7" y="115.8">Orange</text>
<text x="54.1" y="115.8">Orange</text>
<text x="103.9" y="115.8">Black</text>
<text x="158.3" y="115.8">Orange</text>
<text x="96.2" y="130">1</text>
<text x="100.1" y="130">2</text>
<text x="104.1" y="130">3</text>
<text x="108" y="130">4</text>
<text x="111.9" y="130">5</text>
<text x="115.9" y="130">6</text>
<text x="21.9" y="132.5">1</text>
<text x="57.4" y="132.5">1</text>
<text x="100.1" y="134.4">7</text>
<text x="104.1" y="134.4">8</text>
<text x="108" y="134.4">9</text>
<text x="111.4" y="134.4">10</text>
<text x="156.1" y="134">1</text>
<text x="166.6" y="134">2</text>
<text x="16" y="143">82824-47700</text>
<text x="51.4" y="143">82824-47560</text>
<text x="99.6" y="138.7">11</text>
<text x="103.5" y="138.7">12</text>
<text x="107.4" y="138.7">13</text>
<text x="111.4" y="138.7">14</text>
<text x="100.2" y="154.6">82824-47850</text>
<text x="155.5" y="152.4">90980-12B35</text>
<text x="18.7" y="167.8">Orange</text>
<text x="20.9" y="164.3">V2</text>
<text x="54.1" y="167.8">Orange</text>
<text x="56.4" y="164.3">V3</text>
<text x="107.7" y="167.8">Black</text>
<text x="109.5" y="164.3">i1</text>
<text x="166" y="167.8">Orange</text>
<text x="168.8" y="164.3">i2</text>
<text x="162.1" y="176.7">1</text>
<text x="169.2" y="176.7">2</text>
<text x="176.2" y="176.7">3</text>
<text x="21.9" y="184.5">1</text>
<text x="57.4" y="184.5">1</text>
<text x="163.2" y="186.7">90980-12E80</text>
<text x="16" y="195.1">82824-47700</text>
<text x="51.4" y="195.1">82824-47560</text>
<text x="100" y="201.2">3</text>
<text x="110" y="201.2">2</text>
<text x="119.6" y="201.2">1</text>
<text x="104.1" y="212.2">82824-47450</text>
<text x="23.4" y="221.9">z5</text>
<text x="57.5" y="221.9">z6</text>
<text x="105.3" y="221.9">z9</text>
<text x="156.1" y="221.9">z18</text>
<text x="21.9" y="225.4">Black</text>
<text x="55.9" y="225.4">White</text>
<text x="102.9" y="225.4">Orange</text>
<text x="167" y="231.6">1</text>
<text x="15.1" y="238.8">1</text>
<text x="18.6" y="238.8">2</text>
<text x="22.1" y="238.8">3</text>
<text x="25.6" y="238.8">4</text>
<text x="29.1" y="238.8">5</text>
<text x="32.6" y="238.8">6</text>
<text x="15.1" y="242.8">7</text>
<text x="18.6" y="242.8">8</text>
<text x="22.1" y="242.8">9</text>
<text x="25" y="242.8">10</text>
<text x="28.6" y="242.8">11</text>
<text x="32" y="242.8">12</text>
<text x="56.3" y="241.3">1</text>
<text x="59.8" y="241.3">2</text>
<text x="56.3" y="246.3">3</text>
<text x="59.8" y="246.3">4</text>
<text x="86" y="246.4">1</text>
<text x="90.9" y="246.4">2</text>
<text x="95.8" y="246.4">3</text>
<text x="125.3" y="246.5">9</text>
<text x="18.2" y="254.2">90980-12559</text>
<text x="52.4" y="257.3">90980-12360</text>
<text x="85.5" y="252.6">10</text>
<text x="90.5" y="252.6">11</text>
<text x="95.3" y="252.6">12</text>
<text x="100.2" y="252.6">13</text>
<text x="105" y="252.6">14</text>
<text x="109.9" y="252.6">15</text>
<text x="114.8" y="252.6">16</text>
<text x="119.7" y="252.6">17</text>
<text x="124.6" y="252.6">18</text>
<text x="100.2" y="260.6">82824-47520</text>
</g>
</svg>
